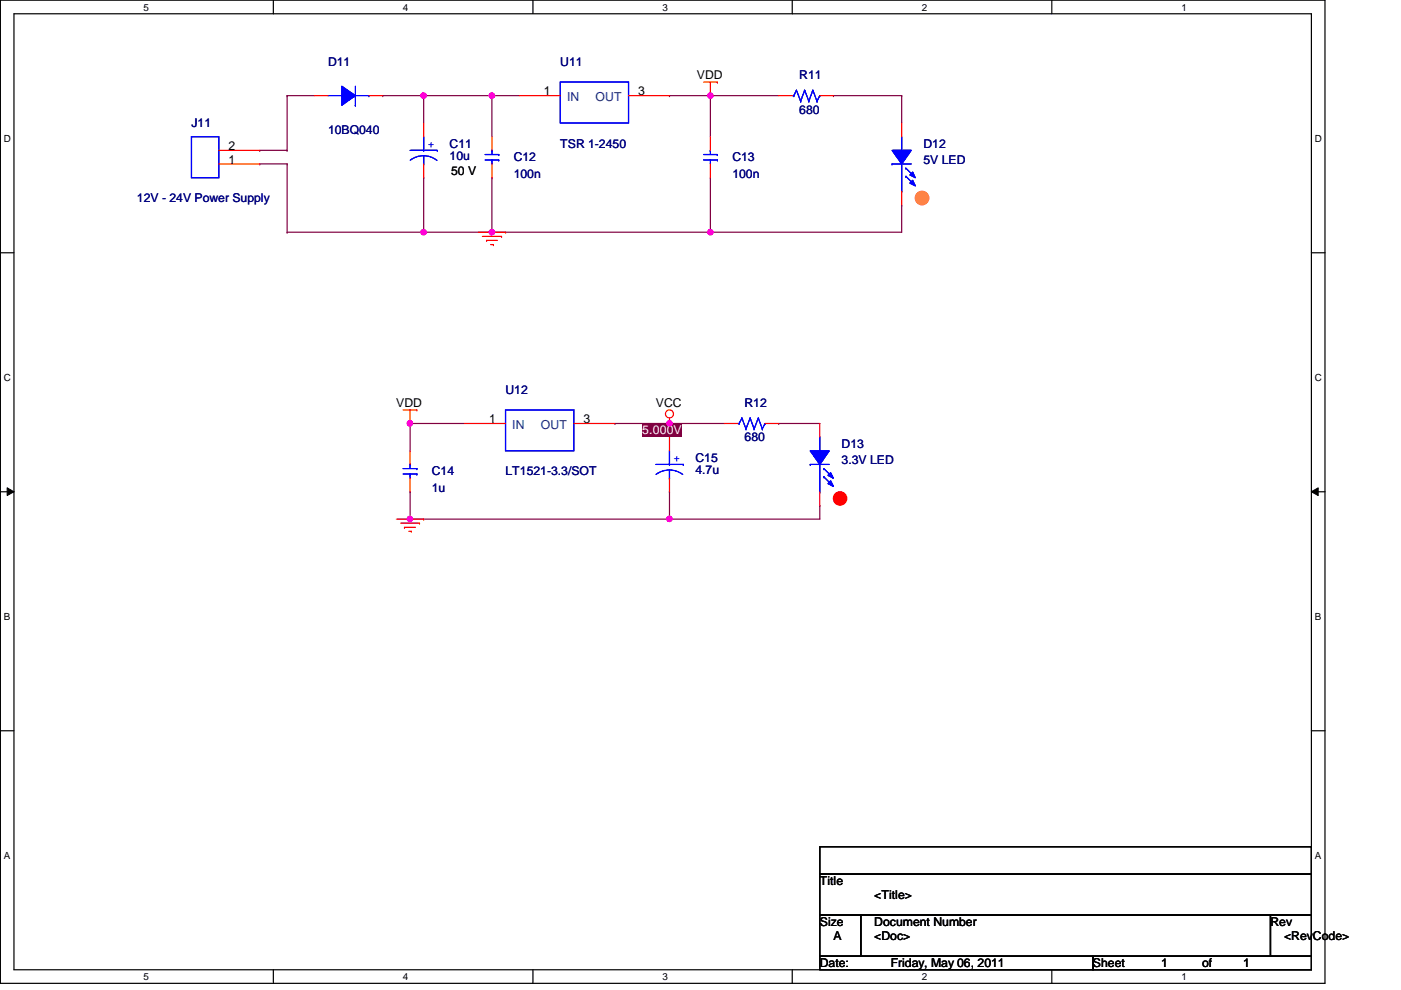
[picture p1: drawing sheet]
<svg xmlns="http://www.w3.org/2000/svg" width="297mm" height="210mm" viewBox="0 0 297 210" stroke-linecap="round" stroke-linejoin="round" font-family="sans-serif">
<path d="M.1 0h280.8v208.5h-280.8zM3 2.9h275v202.7h-275z" fill="none" stroke="#000" stroke-width=".25"/>
<g fill="#fff">
<path d="M30.4 .3h1.2v2.4h-1.2z"/>
<path d="M30.4 205.9h1.2v2.3h-1.2z"/>
</g>
<path d="M58 0v2.9M58 205.6v2.9" fill="none" stroke="#000" stroke-width=".25"/>
<g fill="#fff">
<path d="M85.4 .3h1.2v2.4h-1.2z"/>
<path d="M85.4 205.9h1.2v2.3h-1.2z"/>
</g>
<path d="M113 0v2.9M113 205.6v2.9" fill="none" stroke="#000" stroke-width=".25"/>
<g fill="#fff">
<path d="M140.5 .3h1.1v2.4h-1.1z"/>
<path d="M140.5 205.9h1.1v2.3h-1.1z"/>
</g>
<path d="M168 0v2.9M168 205.6v2.9" fill="none" stroke="#000" stroke-width=".25"/>
<g fill="#fff">
<path d="M195.4 .3h1.2v2.4h-1.2z"/>
<path d="M195.4 205.9h1.2v2.3h-1.2z"/>
</g>
<path d="M223 0v2.9M223 205.6v2.9" fill="none" stroke="#000" stroke-width=".25"/>
<g fill="#fff">
<path d="M250.5 .3h1.1v2.4h-1.1z"/>
<path d="M250.5 205.9h1.1v2.3h-1.1z"/>
<path d="M.8 28.2h1.5v2.4h-1.5z"/>
<path d="M278.8 28.2h1.4v2.4h-1.4z"/>
<path d="M.8 78.9h1.5v2.3h-1.5z"/>
<path d="M278.8 78.9h1.4v2.3h-1.4z"/>
</g>
<path d="M.1 53.6h2.9M278 53.6h2.9" fill="none" stroke="#000" stroke-width=".25"/>
<g fill="#fff">
<path d="M.8 129.6h1.4v2.3h-1.4z"/>
<path d="M278.8 129.6h1.3v2.3h-1.3z"/>
</g>
<path d="M.1 104.3h2.9M278 104.3h2.9" fill="none" stroke="#000" stroke-width=".25"/>
<path d="M1.5 103.4l1.5 .9-1.5 .8zM278 104.3l1.5-.9v1.7z" fill="#000"/>
<path d="M1.5 103.4l1.5 .9-1.5 .8zM278 104.3l1.5-.9v1.7z" fill="none" stroke="#000" stroke-width=".21"/>
<g fill="#fff">
<path d="M.8 180.3h1.4v2.3h-1.4z"/>
<path d="M278.8 180.3h1.3v2.3h-1.3z"/>
</g>
<path d="M.1 154.9h2.9M278 154.9h2.9" fill="none" stroke="#000" stroke-width=".25"/>
<g fill="none" stroke="#800040" stroke-width=".25">
<path d="M55.1 31.9h.1M55.1 31.9h5.8M60.9 20.3h.1M60.9 20.3h5.8M89.8 37.7h.1M89.8 37.7v11.5M104.3 20.3h.1M104.3 20.3h5.8M141.9 20.3h.1M141.9 20.3h8.7M176.7 20.3h.1M176.7 20.3h14.5"/>
<path d="M191.2 20.3h.1M191.2 20.3v5.8M104.3 49.2h.1M104.3 49.2h46.3M191.2 43.5h.1M191.2 43.5v5.7"/>
</g>
<circle cx="150.6" cy="49.2" r=".56" fill="#f0f"/>
<circle cx="150.6" cy="49.2" r=".56" fill="none" stroke="#f0f" stroke-width=".25"/>
<circle cx="104.3" cy="49.2" r=".56" fill="#f0f"/>
<circle cx="104.3" cy="49.2" r=".56" fill="none" stroke="#f0f" stroke-width=".25"/>
<path d="M55.1 34.8h.1M55.1 34.8h5.8M150.6 37.7h.1M150.6 20.3h.1M150.6 20.3v8.7M150.6 37.7v11.5M150.6 49.2h.1M150.6 49.2h40.6" fill="none" stroke="#800040" stroke-width=".25"/>
<circle cx="150.6" cy="20.3" r=".56" fill="#f0f"/>
<circle cx="150.6" cy="20.3" r=".56" fill="none" stroke="#f0f" stroke-width=".25"/>
<path d="M60.9 34.8h.1M60.9 31.9h.1M60.9 20.3v11.6M60.9 34.8v14.4M150.6 20.3h.1M150.6 20.3h14.5M141.9 104.3h.1M141.9 110.1h.1M141.9 104.3v5.8M141.9 110.1h31.9" fill="none" stroke="#800040" stroke-width=".25"/>
<circle cx="141.9" cy="110" r=".56" fill="#f0f"/>
<circle cx="141.9" cy="110" r=".56" fill="none" stroke="#f0f" stroke-width=".25"/>
<path d="M86.9 89.8h.1M86.9 89.8h11.6" fill="none" stroke="#800040" stroke-width=".25"/>
<circle cx="86.9" cy="89.8" r=".56" fill="#f0f"/>
<circle cx="86.9" cy="89.8" r=".56" fill="none" stroke="#f0f" stroke-width=".25"/>
<path d="M130.4 89.8h.1M130.4 89.8h11.5M141.9 89.8h.1M141.9 89.8v2.9" fill="none" stroke="#800040" stroke-width=".25"/>
<circle cx="141.9" cy="89.8" r=".56" fill="#f0f"/>
<circle cx="141.9" cy="89.8" r=".56" fill="none" stroke="#f0f" stroke-width=".25"/>
<path d="M136.1 89.8h8.5v2.9h-8.5z" fill="#800040"/>
<path d="M86.9 89.8h.1M86.9 89.8v5.8M141.9 89.8h.1M141.9 89.8h11.6M165.1 89.8h.1M165.1 89.8h8.7M86.9 104.3h.1M86.9 110.1h.1M86.9 104.3v5.8M86.9 110.1h55M173.8 107.1h.1M173.8 107.1v3" fill="none" stroke="#800040" stroke-width=".25"/>
<circle cx="86.9" cy="110" r=".56" fill="#f0f"/>
<circle cx="86.9" cy="110" r=".56" fill="none" stroke="#f0f" stroke-width=".25"/>
<path d="M81.1 20.3h.1M81.1 20.3h23.2M89.8 20.3h.1M104.3 37.7h.1M104.3 37.7v11.5h-14.5M89.8 49.2h.1" fill="none" stroke="#800040" stroke-width=".25"/>
<circle cx="89.8" cy="49.2" r=".56" fill="#f0f"/>
<circle cx="89.8" cy="49.2" r=".56" fill="none" stroke="#f0f" stroke-width=".25"/>
<path d="M104.3 20.3h.1M104.3 20.3v8.7M60.9 49.2h.1M60.9 49.2h28.9" fill="none" stroke="#800040" stroke-width=".25"/>
<circle cx="104.3" cy="20.3" r=".56" fill="#f0f"/>
<circle cx="104.3" cy="20.3" r=".56" fill="none" stroke="#f0f" stroke-width=".25"/>
<path d="M89.8 20.3h.1M89.8 20.3v5.8" fill="none" stroke="#800040" stroke-width=".25"/>
<circle cx="89.8" cy="20.3" r=".56" fill="#f0f"/>
<circle cx="89.8" cy="20.3" r=".56" fill="none" stroke="#f0f" stroke-width=".25"/>
<g fill="none" stroke="#f00" stroke-width=".25">
<path d="M149.2 17.4h2.9M150.6 17.4v2.9M152.1 17.4h.1M150.6 20.3h.1M101.4 49.2h5.8M102.3 50.1h4M103.2 51h.1M103.2 51h2.2M104 51.9h.6M104.6 51.9h.1M106.3 50.1h.1M107.2 49.2h.1"/>
<path d="M85.5 86.9h2.9M86.9 89.8h.1M86.9 86.9v2.9M88.4 86.9h.1M141.9 89.8h.1M141.9 88.6v1.2M84 110.1h5.8M84.9 110.9h4M85.8 111.8h.1M85.8 111.8h2.3M86.7 112.6h.5M87.2 112.6h.1"/>
<path d="M88.9 110.9h.1M89.8 110.1h.1"/>
<circle cx="141.9" cy="87.8" r=".85"/>
</g>
<path d="M173.8 179.5h104.2v5.8h-104.2zM173.8 185.3h104.2v8.7h-104.2zM173.8 194h8.7v8.7h-8.7zM182.5 194h86.9v8.7h-86.9zM269.4 194h8.6v8.7h-8.6zM173.8 202.7h57.9v2.9h-57.9zM231.7 202.7h46.3v2.9h-46.3z" fill="none" stroke="#000" stroke-width=".25"/>
<circle cx="195.5" cy="42" r="1.44" fill="#ff8000"/>
<circle cx="195.5" cy="42" r="1.44" fill="none" stroke="#ff8000" stroke-width=".25"/>
<circle cx="178.1" cy="105.7" r="1.43" fill="#f00"/>
<g fill="none" stroke="#f00" stroke-width=".25">
<path d="M89.8 26.1v2.9M89.8 34.8v2.9M110.1 20.3h8.7M133.3 20.3h8.6M150.6 29v2.9M150.6 34.8v2.9M165.1 20.3h2.9M173.8 20.3h2.9M98.5 89.8h8.7M121.7 89.8h8.7"/>
<circle cx="178.1" cy="105.7" r="1.43"/>
</g>
<g fill="none" stroke="#00f" stroke-width=".25">
<path d="M118.8 17.4h14.5v8.7h-14.5zM168.9 19.1h.1M168.9 19.1l-.6 1.2M168.9 19.1l.9 2.4M170.6 19.1h.1M170.6 19.1l-.8 2.4M170.6 19.1l.9 2.4M172.3 19.1h.1M172.3 19.1l-.8 2.4M172.3 19.1l.9 2.4M86.9 31.9h5.8M89.8 34.8h.1"/>
<path d="M89.8 31.9h.1M89.8 33l1.5 .3 1.3 .7M89.8 33l-1.5 .3-1.3 .7M89.8 29v2.9M89.8 33v1.8M92.7 31.9h.1M149.2 33.9h2.9M149.2 32.8h2.9M150.6 31.9h.1M150.6 33.9h.1M150.6 31.9v.9M150.6 33.9v.9"/>
<path d="M152.1 33.9h.1M152.1 32.8h.1M168 20.3h.3M168.3 20.3h.1M169.8 21.5h.1M171.5 21.5h.1M173.2 21.5h.1M173.8 20.3h.1M173.8 20.3l-.6 1.2M107.2 86.9h14.5v8.7h-14.5zM171.8 98.5h.1M171.8 98.5h4"/>
<path d="M173.8 95.6h.1M173.8 92.7v2.9M173.8 98.5v5.8M173.8 104.3h.1"/>
</g>
<path d="M171.8 95.6h4l-2 2.9z" fill-rule="evenodd" fill="#00f"/>
<path d="M171.8 95.6h4l-2 2.9z" fill="none" stroke="#00f" stroke-width=".25"/>
<path d="M176.1 101.9l.6 1.2-1.1-.6z" fill-rule="evenodd" fill="#00f"/>
<path d="M176.1 101.9l.6 1.2-1.1-.6z" fill="none" stroke="#00f" stroke-width=".25"/>
<path d="M176.1 100.2l.6 1.2-1.1-.6z" fill-rule="evenodd" fill="#00f"/>
<path d="M171.8 98.5h.1M171.8 98.5h4M173.8 95.6h.1M173.8 92.7v2.9M173.8 98.5v5.8M174.7 99.4h.1M174.7 99.4l1.7 1.7M173.8 104.3h.1M174.7 101.1h.1M174.7 101.1l1.7 1.7M176.1 100.2l.6 1.2-1.1-.6z" fill="none" stroke="#00f" stroke-width=".25"/>
<path d="M171.8 95.6h4l-2 2.9z" fill-rule="evenodd" fill="#00f"/>
<path d="M171.8 95.6h4l-2 2.9z" fill="none" stroke="#00f" stroke-width=".25"/>
<path d="M176.1 101.9l.6 1.2-1.1-.6z" fill-rule="evenodd" fill="#00f"/>
<path d="M176.1 101.9l.6 1.2-1.1-.6z" fill="none" stroke="#00f" stroke-width=".25"/>
<path d="M176.1 100.2l.6 1.2-1.1-.6z" fill-rule="evenodd" fill="#00f"/>
<g fill="none" stroke="#00f" stroke-width=".25">
<path d="M75.3 18.3v4M69.6 20.3h2.9M72.5 20.3h.1M75.3 22.3h.1M75.3 20.3h2.9M78.2 20.3h.1M156.4 89.8h.3M156.7 89.8h.1M157.3 88.6h.1M157.3 88.6l-.6 1.2M157.3 88.6l.9 2.3M158.2 90.9h.1"/>
<path d="M159 88.6h.1M159 88.6l-.8 2.3M159 88.6l.9 2.3M159.9 90.9h.1M160.8 88.6h.1M160.8 88.6l-.9 2.3M160.8 88.6l.8 2.3M161.6 90.9h.1M162.2 89.8h.1M162.2 89.8l-.6 1.1M174.7 99.4h.1M174.7 99.4l1.7 1.7"/>
<path d="M174.7 101.1h.1M174.7 101.1l1.7 1.7M176.1 100.2l.6 1.2-1.1-.6z"/>
</g>
<path d="M153.5 89.8h2.9M162.2 89.8h2.9M173.8 89.8v2.9M173.8 104.3v2.8" fill="none" stroke="#f00" stroke-width=".25"/>
<path d="M72.5 18.3l2.8 2-2.8 2z" fill-rule="evenodd" fill="#00f"/>
<path d="M72.5 18.3l2.8 2-2.8 2zM75.3 18.3v4M69.6 20.3h2.9M72.5 20.3h.1M75.3 22.3h.1M75.3 20.3h2.9M78.2 20.3h.1" fill="none" stroke="#00f" stroke-width=".25"/>
<path d="M72.5 18.3l2.8 2-2.8 2z" fill-rule="evenodd" fill="#00f"/>
<g fill="none" stroke="#00f" stroke-width=".25">
<path d="M72.5 18.3l2.8 2-2.8 2zM40.6 29h5.8v8.7h-5.8zM102.9 33.9h2.8M102.9 32.8h2.8M104.3 31.9h.1M104.3 33.9h.1M104.3 31.9v.9M104.3 33.9v.9M105.7 33.9h.1M105.7 32.8h.1M189.1 34.8h.1M189.1 34.8h4.1"/>
<path d="M191.2 31.9h.1M191.2 29v2.9M191.2 34.8v5.8M191.2 40.6h.1M85.5 99.4h2.9M86.9 98.5h.1M86.9 98.5v.9M88.4 99.4h.1M85.5 100.5h2.9M86.9 100.5h.1M86.9 100.5v.9M88.4 100.5h.1"/>
</g>
<path d="M46.4 34.8h8.7M46.4 31.9h8.7M66.7 20.3h2.9M78.2 20.3h2.9M104.3 29v2.9M104.3 34.8v2.9M86.9 95.6v2.9M86.9 101.4v2.9" fill="none" stroke="#f00" stroke-width=".25"/>
<path d="M189.1 31.9h4.1l-2 2.9z" fill-rule="evenodd" fill="#00f"/>
<path d="M189.1 31.9h4.1l-2 2.9z" fill="none" stroke="#00f" stroke-width=".25"/>
<path d="M193.5 38.2l.6 1.2-1.2-.6z" fill-rule="evenodd" fill="#00f"/>
<path d="M193.5 38.2l.6 1.2-1.2-.6z" fill="none" stroke="#00f" stroke-width=".25"/>
<path d="M192.9 37.1l.6-.6 .6 1.2z" fill-rule="evenodd" fill="#00f"/>
<path d="M189.1 34.8h.1M189.1 34.8h4.1M191.2 31.9h.1M191.2 29v2.9M191.2 34.8v5.8M192.1 35.6h.1M192.1 37.4h.1M192.1 35.6l1.7 1.8M192.1 37.4l1.7 1.7M192.9 37.1l.6-.6 .6 1.2zM191.2 40.6h.1" fill="none" stroke="#00f" stroke-width=".25"/>
<path d="M189.1 31.9h4.1l-2 2.9z" fill-rule="evenodd" fill="#00f"/>
<path d="M189.1 31.9h4.1l-2 2.9z" fill="none" stroke="#00f" stroke-width=".25"/>
<path d="M193.5 38.2l.6 1.2-1.2-.6z" fill-rule="evenodd" fill="#00f"/>
<path d="M193.5 38.2l.6 1.2-1.2-.6z" fill="none" stroke="#00f" stroke-width=".25"/>
<path d="M192.9 37.1l.6-.6 .6 1.2z" fill-rule="evenodd" fill="#00f"/>
<g fill="none" stroke="#00f" stroke-width=".25">
<path d="M192.1 35.6h.1M192.1 37.4h.1M192.1 35.6l1.7 1.8M192.1 37.4l1.7 1.7M192.9 37.1l.6-.6 .6 1.2zM139.1 98.5h5.8M141.9 98.5h.1M141.9 99.7l1.5 .2 1.3 .7M141.9 99.7l-1.5 .2-1.3 .7M141.9 95.6v2.9M141.9 99.7v1.7M144.9 98.5h.1"/>
<path d="M141.9 101.4h.1"/>
</g>
<path d="M191.2 26.1v2.9M191.2 40.6v2.9M141.9 92.7v2.9M141.9 101.4v2.9" fill="none" stroke="#f00" stroke-width=".25"/>
<circle cx="150.6" cy="49.2" r=".56" fill="#f0f"/>
<circle cx="150.6" cy="49.2" r=".56" fill="none" stroke="#f0f" stroke-width=".25"/>
<circle cx="104.3" cy="49.2" r=".56" fill="#f0f"/>
<circle cx="104.3" cy="49.2" r=".56" fill="none" stroke="#f0f" stroke-width=".25"/>
<circle cx="150.6" cy="20.3" r=".56" fill="#f0f"/>
<circle cx="150.6" cy="20.3" r=".56" fill="none" stroke="#f0f" stroke-width=".25"/>
<circle cx="141.9" cy="110" r=".56" fill="#f0f"/>
<circle cx="141.9" cy="110" r=".56" fill="none" stroke="#f0f" stroke-width=".25"/>
<circle cx="86.9" cy="89.8" r=".56" fill="#f0f"/>
<circle cx="86.9" cy="89.8" r=".56" fill="none" stroke="#f0f" stroke-width=".25"/>
<circle cx="141.9" cy="89.8" r=".56" fill="#f0f"/>
<circle cx="141.9" cy="89.8" r=".56" fill="none" stroke="#f0f" stroke-width=".25"/>
<circle cx="86.9" cy="110" r=".56" fill="#f0f"/>
<circle cx="86.9" cy="110" r=".56" fill="none" stroke="#f0f" stroke-width=".25"/>
<circle cx="89.8" cy="49.2" r=".56" fill="#f0f"/>
<circle cx="89.8" cy="49.2" r=".56" fill="none" stroke="#f0f" stroke-width=".25"/>
<circle cx="104.3" cy="20.3" r=".56" fill="#f0f"/>
<circle cx="104.3" cy="20.3" r=".56" fill="none" stroke="#f0f" stroke-width=".25"/>
<circle cx="89.8" cy="20.3" r=".56" fill="#f0f"/>
<circle cx="89.8" cy="20.3" r=".56" fill="none" stroke="#f0f" stroke-width=".25"/>
<g font-size="2.6" fill="#000080">
<text x="69.6" y="13.9">D11</text>
<text x="118.8" y="13.9">U11</text>
<text x="169.5" y="16.8">R11</text>
<text x="40.6" y="27">J11</text>
<text x="69.6" y="28.4">10BQ040</text>
<text x="169.5" y="24.1">680</text>
<text x="95.3" y="31.3">C11</text>
<text x="95.3" y="33.9">10u</text>
<text x="108.9" y="34.2">C12</text>
<text x="118.8" y="31.3">TSR 1-2450</text>
<text x="155.3" y="34.2">C13</text>
<text x="195.8" y="31.3">D12</text>
<text x="195.8" y="34.8">5V LED</text>
<text x="108.9" y="37.7">100n</text>
<text x="155.3" y="37.7">100n</text>
<text x="29" y="42.9">12V - 24V Power Supply</text>
<text x="107.2" y="83.4">U12</text>
<text x="157.9" y="86.3">R12</text>
<text x="157.9" y="93.6">680</text>
<text x="178.4" y="95">D13</text>
<text x="91.6" y="100.8">C14</text>
<text x="107.2" y="100.8">LT1521-3.3/SOT</text>
<text x="147.4" y="97.9">C15</text>
<text x="147.4" y="100.5">4.7u</text>
<text x="178.4" y="98.5">3.3V LED</text>
<text x="91.6" y="104.3">1u</text>
</g>
<g font-size="2.6">
<text x="147.7" y="16.8">VDD</text>
<text x="115.3" y="20.2">1</text>
<text x="135.3" y="20.2">3</text>
<text x="48.4" y="34.7">1</text>
<text x="48.4" y="31.8">2</text>
<text x="95.6" y="37.1">50 V</text>
<text x="84" y="86.3">VDD</text>
<text x="103.7" y="89.7">1</text>
<text x="123.7" y="89.7">3</text>
<text x="139.1" y="86.3">VCC</text>
<text x="173.8" y="187.7">Title</text>
<text x="185.4" y="190.6">&lt;Title&gt;</text>
<text x="173.8" y="196.3">Size</text>
<text x="185.4" y="196.3">Document Number</text>
<text x="269.4" y="196.3">Rev</text>
<text x="176.7" y="199.3">A</text>
<text x="185.4" y="199.3">&lt;Doc&gt;</text>
<text x="272.2" y="199.3">&lt;RevCode&gt;</text>
<text x="173.8" y="205.1">Date:</text>
<text x="188.8" y="205.1">Friday, May 06, 2011</text>
<text x="231.7" y="205.1">Sheet</text>
<text x="246.2" y="205.1">1</text>
<text x="254.9" y="205.1">of</text>
<text x="263.6" y="205.1">1</text>
</g>
<g font-size="2.6" fill="#004080">
<text x="120.2" y="21.5">IN</text>
<text x="126.3" y="21.5">OUT</text>
<text x="108.6" y="91">IN</text>
<text x="114.7" y="91">OUT</text>
</g>
<g font-size="2.6" fill="#00f">
<text x="90.7" y="31.3">+</text>
<text x="142.8" y="98">+</text>
</g>
<text font-size="2.6" fill="#fff" x="136.1" y="92.1">5.000V</text>
<g font-size="2.1">
<text x="30.4" y="2.2">5</text>
<text x="85.4" y="2.2">4</text>
<text x="140.5" y="2.2">3</text>
<text x="195.4" y="2.2">2</text>
<text x="250.5" y="2.2">1</text>
<text x=".8" y="30.1">D</text>
<text x="278.8" y="30.1">D</text>
<text x=".8" y="80.8">C</text>
<text x="278.8" y="80.8">C</text>
<text x=".8" y="131.5">B</text>
<text x="278.8" y="131.5">B</text>
<text x=".8" y="182.2">A</text>
<text x="278.8" y="182.2">A</text>
<text x="30.4" y="207.8">5</text>
<text x="85.4" y="207.8">4</text>
<text x="140.5" y="207.8">3</text>
<text x="195.4" y="207.8">2</text>
<text x="250.5" y="207.8">1</text>
</g>
</svg>
